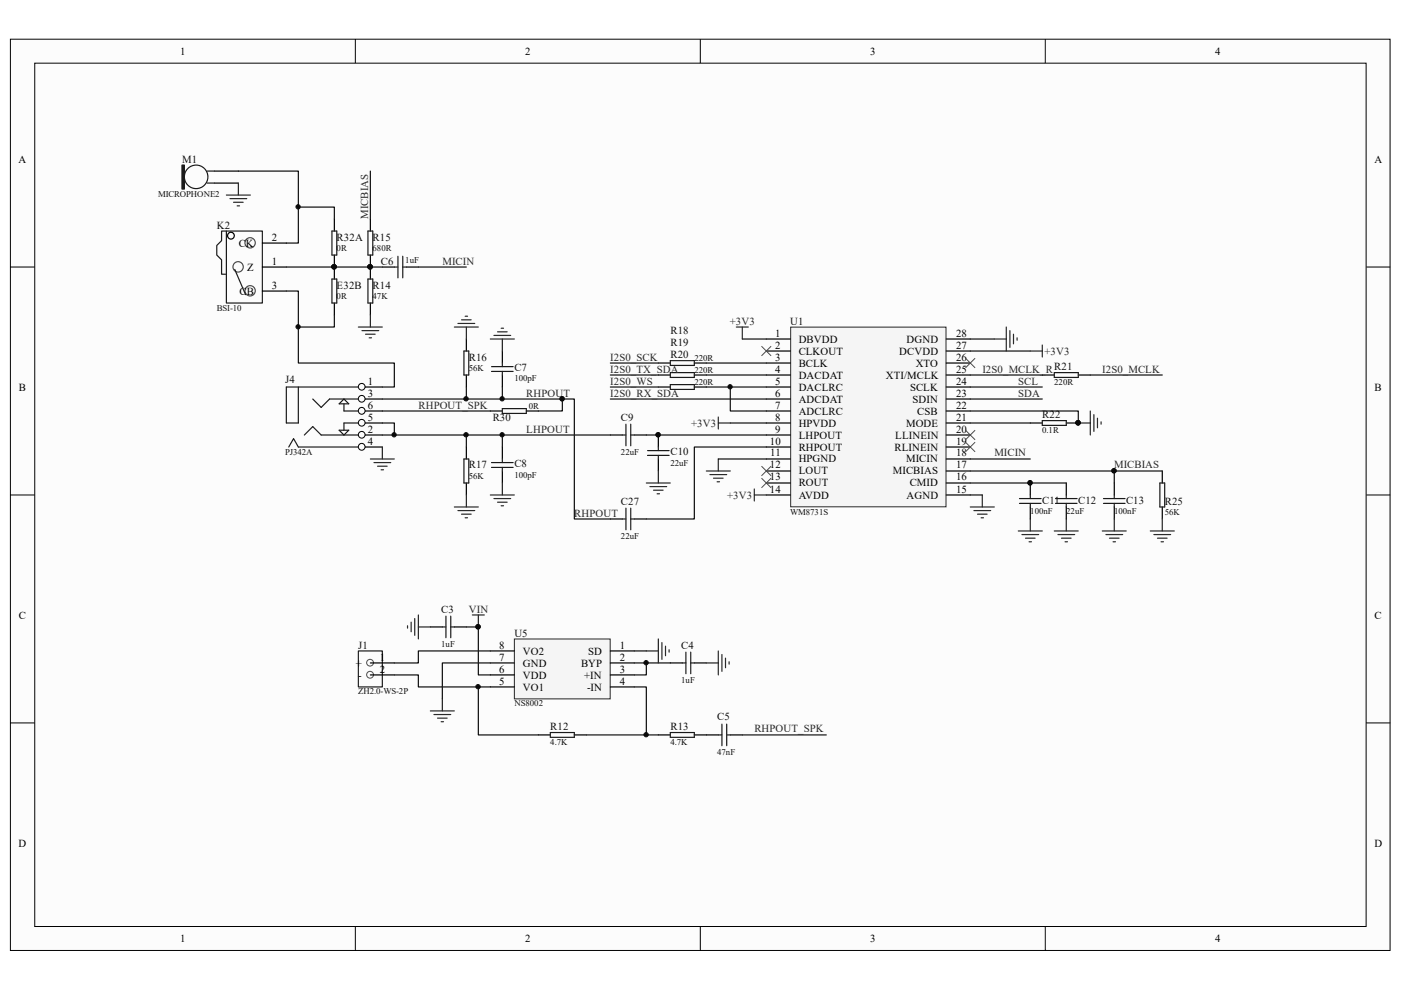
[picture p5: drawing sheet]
<svg xmlns="http://www.w3.org/2000/svg" width="297mm" height="210mm" viewBox="0 0 297 210" stroke-linecap="round" stroke-linejoin="round" font-family="sans-serif">
<path d="M2.3 8.4h292.4v193.1h-292.4z" fill="#fcfcfc"/>
<path d="M2.2 8.3h292.5v193.2h-292.5z" fill="none" stroke="#000" stroke-width=".21"/>
<path d="M7.5 13.5h282.1v182.9h-282.1z" fill="#fcfcfc"/>
<g fill="none" stroke="#000" stroke-width=".21">
<path d="M7.4 13.4h282.2v183h-282.2zM75.3 8.3v5.1M148.5 8.3v5.1M221.6 8.3v5.1M2.2 56.6h5.1M289.7 56.6h5.1M2.2 104.9h5.1M289.7 104.9h5.1M2.2 153.3h5.1M289.7 153.3h5.1M75.3 196.5v5.1M148.5 196.5v5.1"/>
<path d="M221.6 196.5v5.1"/>
</g>
<path d="M167.7 69.4h32.9v38.1h-32.9z" fill="#f5f5f5"/>
<path d="M167.6 69.4h33v38.1h-33z" fill="none" stroke="#262626" stroke-width=".21"/>
<g fill="none" stroke="#000" stroke-width=".25">
<path d="M139.6 77h2.5M139.6 79.5h2.5M147.2 77h2.6M147.2 79.5h2.6M162.5 71.9h5.1M162.5 74.4h5.1M162.5 77h5.1M162.5 79.5h5.1M200.6 71.9h5.1M200.6 74.4h5.1M200.6 77h5.1M200.6 79.5h5.1"/>
<path d="M76 92.2h5.1M129.4 92.2h2.5M134.5 92.2h2.5M139.6 92.2v2.6M139.6 97.3v2.6M139.6 82.1h2.5M147.2 82.1h2.6M162.5 82.1h5.1M162.5 84.6h5.1M162.5 87.1h5.1M162.5 89.7h5.1M162.5 92.2h5.1"/>
<path d="M162.5 94.8h5.1M162.5 97.3h5.1M162.5 99.9h5.1M200.6 82.1h5.1M200.6 84.6h5.1M200.6 87.1h5.1M200.6 89.7h5.1M200.6 92.2h5.1M200.6 94.8h5.1M200.6 97.3h5.1M200.6 99.9h5.1M218.4 89.7h2.6"/>
<path d="M226.1 89.7h2.5M246.4 99.9v2.5M162.5 102.4h5.1M162.5 104.9h5.1M200.6 102.4h5.1M200.6 104.9h5.1M218.4 102.4v2.5M218.4 107.5v2.5M226.1 102.4v2.5M226.1 107.5v2.5M236.2 102.4v2.5M236.2 107.5v2.5"/>
<path d="M246.4 107.5v2.5"/>
</g>
<g fill="none" stroke="#0e0e0e" stroke-width=".25">
<path d="M129.4 77h10.2M129.4 79.5h10.2M149.8 77h12.7M149.8 79.5h12.7M157.4 71.9h5.1M205.7 71.9h5.1M205.7 79.5h15.3M205.7 74.4h12.7M129.4 82.1h10.2M129.4 84.6h33.1M137 92.2h25.5M149.8 82.1h12.7"/>
<path d="M152.3 97.3h10.2M154.8 89.7h7.7M205.7 82.1h15.3M205.7 84.6h15.3M205.7 89.7h12.7M205.7 97.3h12.7M205.7 99.9h40.7M236.2 99.9v2.5M205.7 104.9h2.6M205.7 102.4h20.4"/>
</g>
<g fill="none" stroke="#262626" stroke-width=".25">
<path d="M156.1 69.3h2.6M157.4 69.3v2.6M210.8 71.9h2.6M213.4 69.3v5.1M214.1 70.1v3.6M214.9 70.9v2M215.6 71.6v.5M218.4 74.4h2.6M221 73.2v2.5M139.6 99.9v2.5M149.8 99.9h5M152.3 88.4v2.6"/>
<path d="M152.3 97.3v2.6M152.3 89.7h2.5M228.6 89.7h2.6M231.2 87.1v5.1M231.9 87.9v3.6M232.7 88.7v2M233.5 89.4v.5M137 102.4h5.1M137.8 103.2h3.6M138.6 103.9h2M139.3 104.7h.5M150.5 100.6h3.6"/>
<path d="M151.3 101.4h2M152 102.1h.6M159.9 103.7v2.5M159.9 104.9h2.6M205.7 107.5h5.1M206.5 108.3h3.5M207.2 109h2.1M208 109.8h.5M208.3 104.9v2.6M215.9 112.6h5.1M216.7 113.3h3.5M217.4 114.1h2.1"/>
<path d="M218.2 114.9h.5M218.4 110v2.6M223.5 112.6h5.1M224.3 113.3h3.6M225.1 114.1h2M225.8 114.9h.5M226.1 110v2.6M233.7 112.6h5.1M234.5 113.3h3.5M235.2 114.1h2.1M236 114.9h.5M236.2 110v2.6"/>
<path d="M243.9 112.6h5.1M244.6 113.3h3.6M245.4 114.1h2M246.2 114.9h.5M246.4 110v2.6"/>
</g>
<path d="M161.5 73.4l2 2M163.5 73.4l-2 2M204.7 75.9l2 2.1M206.7 75.9l-2 2.1M161.5 98.8l2 2.1M163.5 98.8l-2 2.1M204.7 93.8l2 2M204.7 91.2l2 2M206.7 93.8l-2 2M206.7 91.2l-2 2M161.5 101.4l2 2M163.5 101.4l-2 2" fill="none" stroke="#4c4c4c" stroke-width=".21"/>
<g fill="none" stroke="#1c1c1c" stroke-width=".25">
<path d="M142.1 76.5h5.1v1h-5.1zM142.1 79h5.1v1h-5.1zM131.9 92.2h.8M132.7 89.9v4.6M133.7 89.9v4.6M133.7 92.2h.8M137.3 96.6h4.6M137.3 95.5h4.6M139.6 94.8v.7M139.6 96.6v.7M142.1 81.5h5.1v1.1h-5.1zM221 89.2h5.1v1h-5.1z"/>
<path d="M216.1 106.7h4.6M216.1 105.7h4.6M218.4 104.9v.8M218.4 106.7v.8M223.8 106.7h4.6M223.8 105.7h4.6M226.1 104.9v.8M226.1 106.7v.8M234 106.7h4.5M234 105.7h4.5M236.2 104.9v.8M236.2 106.7v.8"/>
<path d="M245.9 102.4h1v5.1h-1z"/>
</g>
<g fill="#0e0e0e" stroke="#0e0e0e" stroke-width=".21">
<circle cx="139.5" cy="92.2" r=".46"/>
<circle cx="218.4" cy="102.4" r=".46"/>
<circle cx="236.2" cy="99.8" r=".47"/>
<circle cx="228.6" cy="89.6" r=".46"/>
</g>
<circle cx="76.7" cy="92.2" r=".71" fill="#fcfcfc" stroke="#000" stroke-width=".21"/>
<path d="M76 89.7h5.1" fill="none" stroke="#000" stroke-width=".25"/>
<circle cx="76.7" cy="89.6" r=".71" fill="#fcfcfc" stroke="#000" stroke-width=".21"/>
<path d="M76 87.1h5.1" fill="none" stroke="#000" stroke-width=".25"/>
<circle cx="76.7" cy="87.1" r=".72" fill="#fcfcfc" stroke="#000" stroke-width=".21"/>
<path d="M76 84.6h5.1" fill="none" stroke="#000" stroke-width=".25"/>
<circle cx="76.7" cy="84.6" r=".71" fill="#fcfcfc" stroke="#000" stroke-width=".21"/>
<path d="M76 82.1h5.1" fill="none" stroke="#000" stroke-width=".25"/>
<circle cx="76.7" cy="82" r=".71" fill="#fcfcfc" stroke="#000" stroke-width=".21"/>
<path d="M64.5 92.2l1.8-1.8 1.8 1.8h7.9M71.9 91.2h2l-1 1zM72.9 84.6l1 1h-2zM72.9 85.6v1.5h3.1M76 84.6h-6.1l-1.8 1.8-1.8-1.8M76 89.7h-3.1v1.5M76 82.1h-15.3v7.6h2.6" fill="none" stroke="#1c1c1c" stroke-width=".25"/>
<path d="M76 94.8h5.1" fill="none" stroke="#000" stroke-width=".25"/>
<circle cx="76.7" cy="94.7" r=".72" fill="#fcfcfc" stroke="#000" stroke-width=".21"/>
<g fill="none" stroke="#1c1c1c" stroke-width=".25">
<path d="M43.9 36.3h1.6M43.9 38.8h1.6M48 49h7.6v15.2h-7.6zM78 49h1v5.1h-1zM78 59.2h1v5l-1 .1zM83.6 56.6h.8M84.4 54.3v4.6M85.4 56.6h.8M85.4 54.3v4.6M98.4 74.4h1v5.1h-1zM104.2 77.7h4.6M104.2 78.7h4.6"/>
<path d="M106.5 77v.7M106.5 78.7v.8M223.5 79h5.1M223.5 79v1h5.1v-1M61.2 94.8l1-1.8 1.1 1.8h12.7M63.3 82.1v7.6M98.4 97.3h1v5.1h-1zM104.2 99.1h4.6M104.2 98.1h4.6M106.5 97.3v.8M106.5 99.1v.8"/>
<circle cx="41.6" cy="37.5" r="2.49"/>
</g>
<g fill="none" stroke="#262626" stroke-width=".25">
<path d="M50.5 38.8v2.6M48 41.4h5.1M48.8 42.1h3.5M49.5 42.9h2.1M50.3 43.6h.5M76 69.3h5.1M76.7 70.1h3.6M77.5 70.9h2M78.3 71.6h.5M78.5 66.8v2.5M96.3 69.3h5.1M97.1 68.6h3.6"/>
<path d="M97.9 67.8h2M98.6 67h.5M98.9 69.3v2.6M104 71.9h5.1M104.7 71.1h3.6M105.5 70.4h2M106.3 69.6h.5M106.5 71.9v2.5M78.5 97.3h5.1M79.3 98.1h3.5M80 98.8h2.1M80.8 99.6h.5"/>
<path d="M81.1 94.8v2.5M96.3 107.5h5.1M97.1 108.3h3.6M97.9 109h2M98.6 109.8h.5M98.9 104.9v2.6M104 104.9h5.1M104.7 105.7h3.6M105.5 106.5h2M106.3 107.2h.5M106.5 102.4v2.5"/>
</g>
<g fill="none" stroke="#000" stroke-width=".25">
<path d="M45.5 38.8h5M45.5 36.3h5M78.5 46.5v2.5M78.5 54.1v5.1M81.1 56.6h2.5M86.2 56.6h2.5M78.5 64.2v2.6M98.9 71.9v2.5M98.9 79.5v2.6M106.5 74.4v2.6M106.5 79.5v2.6M221 79.5h2.5"/>
<path d="M228.6 79.5h2.6M98.9 94.8v2.5M106.5 94.8v2.5M106.5 99.9v2.5M98.9 102.4v2.5"/>
</g>
<path d="M50.5 36.3h12.8v15.2h-2.6M78.5 36.3v10.1M60.7 56.6h20.4M88.7 56.6h10.2M60.7 61.7h2.6v15.3h20.3v5.1h-2.5M231.2 79.5h15.2M81.1 89.7h2.5v2.5M98.9 82.1v2.5M98.9 92.2v2.6M106.5 82.1v2.5M106.5 92.2v2.6" fill="none" stroke="#0e0e0e" stroke-width=".25"/>
<g fill="#0e0e0e" stroke="#0e0e0e" stroke-width=".21">
<circle cx="98.8" cy="92.2" r=".47"/>
<circle cx="106.5" cy="92.2" r=".46"/>
<circle cx="98.8" cy="84.6" r=".47"/>
<circle cx="106.5" cy="84.6" r=".46"/>
<circle cx="78.5" cy="56.6" r=".47"/>
<circle cx="83.6" cy="92.2" r=".46"/>
</g>
<path d="M38.6 35h.5v5.1h-.5z" fill-rule="evenodd" fill="#1c1c1c" stroke="#1c1c1c" stroke-width=".25"/>
<g fill="#fcfcfc" stroke="#4c4c4c" stroke-width=".25">
<circle cx="50.5" cy="56.6" r="1.1"/>
<circle cx="53" cy="51.5" r="1.09"/>
<circle cx="53" cy="61.7" r="1.09"/>
</g>
<path d="M48 49h-1v2l-1 1v2.1l1 1v3h1" fill="none" stroke="#1c1c1c" stroke-width=".25"/>
<circle cx="49" cy="50" r=".72" fill="#fcfcfc" stroke="#000" stroke-width=".25"/>
<path d="M55.6 51.5h5.1M55.6 56.6h5.1M70.9 46.5v2.5M70.9 54.1v5.1M55.6 61.7h5.1M70.9 64.2v2.6M104 87.1h2.5M111.6 87.1h2.5" fill="none" stroke="#000" stroke-width=".25"/>
<path d="M49.8 57.1l2.3 5.4M70.4 49h1v5.1h-1zM70.4 59.2h1v5.1l-1-.1zM106.5 86.6h5.1v1.1h-5.1z" fill="none" stroke="#1c1c1c" stroke-width=".25"/>
<path d="M63.3 43.9h7.6v2.5M70.9 66.8v2.5h-7.6M81.1 84.6h38.1v2.5h-5.1M81.1 87.1h22.9M81.1 92.2h48.3M154.8 82.1v5h7.7M205.7 87.1h22.9v2.6" fill="none" stroke="#0e0e0e" stroke-width=".25"/>
<g fill="#0e0e0e" stroke="#0e0e0e" stroke-width=".21">
<circle cx="70.8" cy="56.6" r=".47"/>
<circle cx="63.2" cy="43.9" r=".46"/>
<circle cx="63.2" cy="69.3" r=".46"/>
<circle cx="154.8" cy="82" r=".46"/>
<circle cx="228.6" cy="89.6" r=".46"/>
<circle cx="119.2" cy="84.6" r=".46"/>
</g>
<path d="M109.1 135.6h20.3v12.6h-20.3z" fill="#f5f5f5"/>
<path d="M109.1 135.5h20.3v12.7h-20.3z" fill="none" stroke="#262626" stroke-width=".21"/>
<path d="M104 138h5.1M129.4 138h5.1M104 140.6h5.1M104 143.1h5.1M104 145.6h5.1M129.4 140.6h5.1M129.4 143.1h5.1M129.4 145.6h5.1" fill="none" stroke="#000" stroke-width=".25"/>
<path d="M76 138h5.1v7.6h-5.1z" fill="none" stroke="#1c1c1c" stroke-width=".25"/>
<g fill="#fcfcfc" stroke="#4c4c4c" stroke-width=".21">
<circle cx="78.5" cy="140.5" r=".72"/>
<circle cx="78.5" cy="143.1" r=".73"/>
</g>
<g fill="none" stroke="#000" stroke-width=".25">
<path d="M129.4 110h2.5M134.5 110h2.5M91.2 132.9h2.6M96.3 132.9h2.6M78.5 140.6h5.1M78.5 143.1h5.1M114.1 155.8h2.6M121.8 155.8h2.5M139.6 155.8h2.5M142.1 140.6h2.6M147.2 140.6h2.6M147.2 155.8h5.1"/>
<path d="M154.8 155.8h2.6"/>
</g>
<g fill="none" stroke="#0e0e0e" stroke-width=".25">
<path d="M119.2 84.6h2.6v25.4h7.6M162.5 94.8h-15.3v15.2h-10.2M98.9 132.9h2.5v10.2h2.6M104 138h-15.3v2.6h-5.1M134.5 138h2.5M83.6 143.1h5.1v2.5h15.3M101.4 145.6v10.2h12.7M104 140.6h-10.2v7.6M124.3 155.8h15.3M134.5 145.6h2.5v10.2M134.5 140.6h7.6M137 140.6v2.5h-2.5"/>
<path d="M157.4 155.8h17.8"/>
</g>
<g fill="none" stroke="#262626" stroke-width=".25">
<path d="M86.4 132.7v.5M87.2 131.9v2M87.9 131.1v3.6M88.7 130.4v5.1M88.7 132.9h2.5M100.1 130.4h2.6M101.4 130.4v2.5M137 138h2.6M139.6 135.5v5.1M140.3 136.2v3.6M141.1 137v2M141.9 137.8v.5"/>
<path d="M152.3 138v5.1M153.1 138.8v3.5M153.8 139.5v2.1M91.2 150.7h5.1M92 151.5h3.6M92.8 152.3h2M93.5 153h.5M93.8 148.2v2.5M149.8 140.6h2.5M154.6 140.3v.5"/>
</g>
<g fill="#0e0e0e" stroke="#0e0e0e" stroke-width=".21">
<circle cx="101.4" cy="132.9" r=".47"/>
<circle cx="137" cy="140.5" r=".46"/>
<circle cx="137" cy="155.8" r=".46"/>
<circle cx="101.4" cy="145.6" r=".47"/>
<circle cx="119.2" cy="84.6" r=".46"/>
</g>
<g fill="none" stroke="#1c1c1c" stroke-width=".25">
<path d="M131.9 110h.8M132.7 107.7v4.6M133.7 107.7v4.6M133.7 110h.8M93.8 132.9h.7M94.5 130.6v4.6M95.6 132.9h.7M95.6 130.6v4.6M145.4 138.3v4.5M146.4 138.3v4.5M116.7 155.3h5.1v1h-5.1zM142.1 155.3h5.1v1h-5.1z"/>
<path d="M144.7 140.6h.7M146.4 140.6h.8M152.3 155.8h.8M153.1 153.5v4.6M154.1 153.5v4.6M154.1 155.8h.7"/>
</g>
<g font-size="2.3">
<text x="38.2" y="11.6">1</text>
<text x="111.3" y="11.6">2</text>
<text x="184.5" y="11.6">3</text>
<text x="257.6" y="11.6">4</text>
<text x="3.9" y="34.5">A</text>
<text x="291.4" y="34.5">A</text>
<text x="50.6" y="52.3">CK</text>
<text x="57.7" y="51.1">2</text>
<text x="52.4" y="57.4">Z</text>
<text x="57.7" y="56.1">1</text>
<text x="50.8" y="62.5">CB</text>
<text x="57.7" y="61.2">3</text>
<text x="164.3" y="71.4">1</text>
<text x="202.7" y="71.4">28</text>
<text x="164.3" y="73.9">2</text>
<text x="164.3" y="76.5">3</text>
<text x="169.3" y="72.7">DBVDD</text>
<text x="169.3" y="75.2">CLKOUT</text>
<text x="169.3" y="77.7">BCLK</text>
<text x="190.7" y="75.2">DCVDD</text>
<text x="192.2" y="72.7">DGND</text>
<text x="194.1" y="77.7">XTO</text>
<text x="202.7" y="73.9">27</text>
<text x="202.7" y="76.5">26</text>
<text x="4" y="82.8">B</text>
<text x="78" y="81.5">1</text>
<text x="164.3" y="79">4</text>
<text x="164.3" y="81.5">5</text>
<text x="169.3" y="80.3">DACDAT</text>
<text x="169.3" y="82.8">DACLRC</text>
<text x="187.8" y="80.3">XTI/MCLK</text>
<text x="193" y="82.8">SCLK</text>
<text x="202.7" y="81.5">24</text>
<text x="202.7" y="79">25</text>
<text x="291.4" y="82.8">B</text>
<text x="78" y="89.2">5</text>
<text x="78" y="86.6">6</text>
<text x="78" y="84.1">3</text>
<text x="164.3" y="84.1">6</text>
<text x="164.3" y="86.6">7</text>
<text x="164.3" y="89.2">8</text>
<text x="169.3" y="85.4">ADCDAT</text>
<text x="169.3" y="87.9">ADCLRC</text>
<text x="193.5" y="85.4">SDIN</text>
<text x="194.5" y="87.9">CSB</text>
<text x="202.7" y="84.1">23</text>
<text x="202.7" y="89.2">21</text>
<text x="202.7" y="86.6">22</text>
<text x="78" y="91.7">2</text>
<text x="78" y="94.2">4</text>
<text x="163.2" y="94.2">10</text>
<text x="164.3" y="91.7">9</text>
<text x="169.3" y="90.4">HPVDD</text>
<text x="169.3" y="93">LHPOUT</text>
<text x="169.3" y="95.5">RHPOUT</text>
<text x="189.7" y="95.5">RLINEIN</text>
<text x="189.8" y="93">LLINEIN</text>
<text x="192.1" y="90.4">MODE</text>
<text x="202.7" y="94.2">19</text>
<text x="202.7" y="91.7">20</text>
<text x="163.2" y="99.3">12</text>
<text x="163.2" y="101.9">13</text>
<text x="163.3" y="96.8">11</text>
<text x="169.3" y="98.1">HPGND</text>
<text x="169.3" y="100.6">LOUT</text>
<text x="189.3" y="100.6">MICBIAS</text>
<text x="192.1" y="98.1">MICIN</text>
<text x="202.7" y="101.9">16</text>
<text x="202.7" y="99.3">17</text>
<text x="202.7" y="96.8">18</text>
<text x="163.2" y="104.5">14</text>
<text x="169.3" y="103.1">ROUT</text>
<text x="169.3" y="105.8">AVDD</text>
<text x="192.2" y="105.8">AGND</text>
<text x="192.9" y="103.1">CMID</text>
<text x="202.7" y="104.5">15</text>
<text x="4" y="131.2">C</text>
<text x="291.4" y="131.2">C</text>
<text x="105.8" y="137.5">8</text>
<text x="131.4" y="137.5">1</text>
<text x="75.4" y="141.3">+</text>
<text x="75.9" y="143.9">-</text>
<text x="80.5" y="142.6">2</text>
<text x="80.5" y="140.1">1</text>
<text x="105.8" y="142.6">6</text>
<text x="105.8" y="140.1">7</text>
<text x="110.8" y="143.9">VDD</text>
<text x="110.8" y="141.3">GND</text>
<text x="110.8" y="138.8">VO2</text>
<text x="123.2" y="141.3">BYP</text>
<text x="123.9" y="143.9">+IN</text>
<text x="124.7" y="138.8">SD</text>
<text x="131.4" y="142.6">3</text>
<text x="131.4" y="140.1">2</text>
<text x="105.8" y="145.1">5</text>
<text x="110.8" y="146.4">VO1</text>
<text x="124.5" y="146.4">-IN</text>
<text x="131.4" y="145.1">4</text>
<text x="3.9" y="179.5">D</text>
<text x="291.4" y="179.5">D</text>
<text x="38.2" y="199.8">1</text>
<text x="111.3" y="199.8">2</text>
<text x="184.5" y="199.8">3</text>
<text x="257.6" y="199.8">4</text>
</g>
<g font-size="2.3" fill="#0e0e0e">
<text x="38.6" y="34.5">M1</text>
<text x="46" y="48.5">K2</text>
<text x="71.4" y="51.1">R32A</text>
<text x="79" y="51.1">R15</text>
<text x="80.8" y="56.1">C6</text>
<text x="71.4" y="61.2">E32B</text>
<text x="79" y="61.2">R14</text>
<text x="142.2" y="70.9">R18</text>
<text x="167.6" y="68.8">U1</text>
<text x="99.4" y="76.5">R16</text>
<text x="142.2" y="73.4">R19</text>
<text x="142.2" y="76">R20</text>
<text x="60.5" y="81.3">J4</text>
<text x="109.1" y="78.8">C7</text>
<text x="104.5" y="89.2">R30</text>
<text x="131.7" y="89.2">C9</text>
<text x="221" y="88.7">R22</text>
<text x="99.4" y="99.3">R17</text>
<text x="109.1" y="99.1">C8</text>
<text x="142.2" y="96.5">C10</text>
<text x="131.7" y="107">C27</text>
<text x="221" y="106.8">C11</text>
<text x="228.6" y="106.8">C12</text>
<text x="238.8" y="106.8">C13</text>
<text x="247" y="107">R25</text>
<text x="93.6" y="129.9">C3</text>
<text x="75.9" y="137.5">J1</text>
<text x="109.1" y="135">U5</text>
<text x="144.4" y="137.5">C4</text>
<text x="116.7" y="154.8">R12</text>
<text x="142.2" y="154.8">R13</text>
<text x="152.1" y="152.8">C5</text>
</g>
<g font-size="2.3" fill="#262626">
<text x="78.1" y="46.4" transform="rotate(-90 78.1 46.4)">MICBIAS</text>
<text x="93.8" y="56.1">MICIN</text>
<text x="154.8" y="68.8">+3V3</text>
<text x="129.4" y="76.5">I2S0_SCK</text>
<text x="221.5" y="75.2">+3V3</text>
<text x="129.4" y="79">I2S0_TX_SDA</text>
<text x="129.4" y="81.5">I2S0_WS</text>
<text x="208.3" y="79">I2S0_MCLK_RR21</text>
<text x="215.9" y="81.5">SCL</text>
<text x="233.7" y="79">I2S0_MCLK</text>
<text x="88.7" y="86.6">RHPOUT_SPK</text>
<text x="111.6" y="84.1">RHPOUT</text>
<text x="129.4" y="84.1">I2S0_RX_SDA</text>
<text x="215.9" y="84.1">SDA</text>
<text x="111.6" y="91.7">LHPOUT</text>
<text x="146.6" y="90.4">+3V3</text>
<text x="210.8" y="96.8">MICIN</text>
<text x="236.2" y="99.3">MICBIAS</text>
<text x="154.2" y="105.8">+3V3</text>
<text x="121.8" y="109.6">RHPOUT</text>
<text x="99.4" y="129.9">VIN</text>
<text x="159.9" y="155.3">RHPOUT_SPK</text>
</g>
<g font-size="1.9" fill="#0e0e0e">
<text x="33.5" y="41.8">MICROPHONE2</text>
<text x="71.4" y="53.2">0R</text>
<text x="79" y="53.2">680R</text>
<text x="85.9" y="55.7">1uF</text>
<text x="46" y="65.9">BSI-10</text>
<text x="71.4" y="63.3">0R</text>
<text x="79" y="63.3">47K</text>
<text x="147.2" y="76.6">220R</text>
<text x="99.4" y="78.6">56K</text>
<text x="109.1" y="80.9">100pF</text>
<text x="147.2" y="79.1">220R</text>
<text x="147.2" y="81.6">220R</text>
<text x="223.5" y="81.6">220R</text>
<text x="112.1" y="86.7">0R</text>
<text x="221" y="91.8">0.1R</text>
<text x="60.5" y="96.4">PJ342A</text>
<text x="99.4" y="101.5">56K</text>
<text x="109.1" y="101.3">100pF</text>
<text x="131.7" y="96.4">22uF</text>
<text x="142.2" y="98.7">22uF</text>
<text x="167.6" y="109.1">WM8731S</text>
<text x="218.4" y="108.9">100nF</text>
<text x="226.1" y="108.9">22uF</text>
<text x="236.2" y="108.9">100nF</text>
<text x="247" y="109.1">56K</text>
<text x="131.7" y="114.2">22uF</text>
<text x="93.6" y="137.1">1uF</text>
<text x="75.9" y="147.2">ZH2.0-WS-2P</text>
<text x="109.1" y="149.8">NS8002</text>
<text x="144.4" y="144.7">1uF</text>
<text x="116.7" y="158">4.7K</text>
<text x="142.2" y="158">4.7K</text>
<text x="152.1" y="160">47nF</text>
</g>
</svg>
